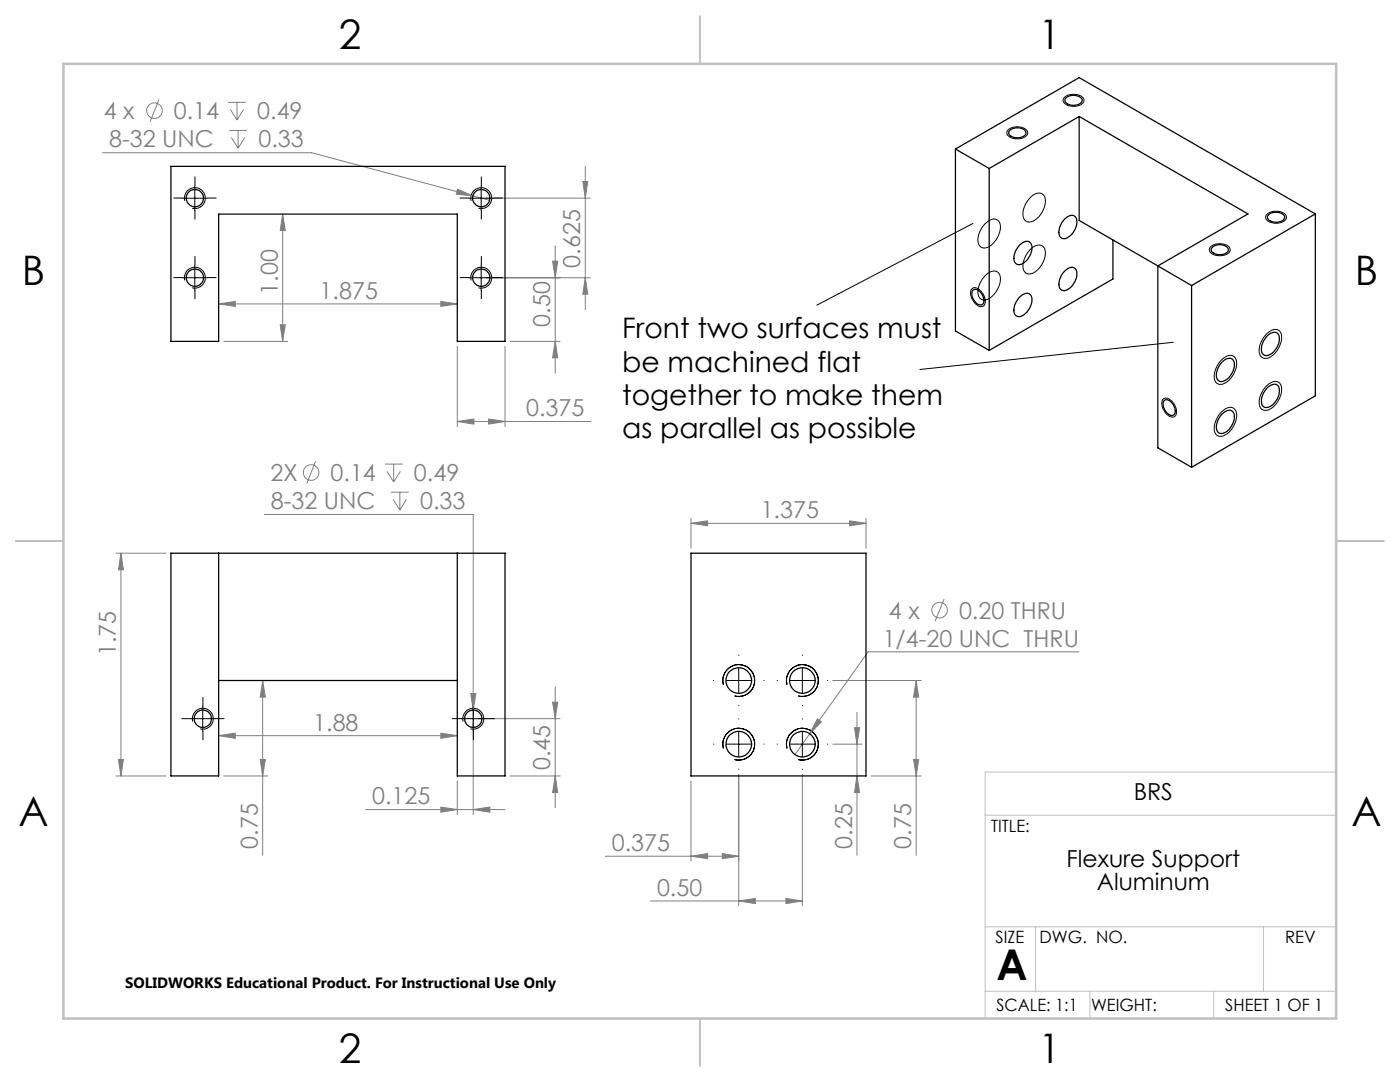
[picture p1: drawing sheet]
<svg xmlns="http://www.w3.org/2000/svg" width="279mm" height="216mm" viewBox="0 0 279 216" stroke-linecap="round" stroke-linejoin="round" font-family="sans-serif">
<g fill="none" stroke="#808080" stroke-width=".2">
<path d="M31.7 19.9l-1.7 4.4M20.5 30.5h41.7l32.2 8.6M45.5 20.4h3.6M45.8 26h3.5M46 21.8l1.3 2.2M46.2 27.4l1.3 2.2M47.3 20.4v3.6M47.5 26v3.6M48.6 21.8l-1.3 2.2M48.9 27.4l-1.4 2.2M91.3 37.7l3.1 1.4-3.3-.4zM94.4 39.1l3.3 .9"/>
<path d="M97 39.5h20.8M116.3 36.2h1l-.5 3.3zM116.8 33.2v28.6M56.4 42.7l.5 3.3h-1zM56.4 42.7v25.4M97 55.4h20.8M110.3 52.1h1l-.5 3.3zM110.8 49.1v25.4M116.8 55.4l.5 3.3h-1zM43.6 60.6l3.4-.5v1zM43.6 60.6h47.7M44.7 68.1h12.7"/>
<path d="M55.9 64.8h1l-.5 3.3zM88 60.1l3.3 .5-3.3 .5zM91.3 69.1v16M100.8 69.1v16M101.8 68.1h10M110.8 68.1l.5 3.3h-1zM63 92.1l-1.8 4.4M76.8 92.6h3.6M77.2 94.1l1.4 2.1M78 98.2h3.6M78.5 99.7l1.3 2.1M78.6 92.6v3.6"/>
<path d="M79.8 98.2v3.6M79.9 94.1l-1.3 2.1M81.1 99.7l-1.3 2.1M91.3 84.1l3.3-.5v1zM91.3 84.1h26.6M97.5 83.6l3.3 .5-3.3 .5zM23.1 110.4h10M24.1 110.4l.5 3.3h-1zM24.1 110.4v44.4M52.7 102.7h41.7v59.9M137.9 104.4l3.3-.5v1zM137.9 103.4v6"/>
<path d="M137.9 104.4h34.9M169.5 103.9l3.3 .5-3.3 .5zM172.8 103.4v6M188.4 119.5l-1.8 4.5M52.4 135.8v34.9M52.4 135.8l.6 3.3h-1.1zM93.9 138.4h1.1l-.6 3.3zM110.8 137.1v24.1M166.2 135.8h17.6M182.8 135.8l.5 3.3h-1zM182.8 135.8v34.9M215.3 130.1h-42.1l-11.6 16.3"/>
<path d="M23.1 154.8h10M23.6 151.6h1l-.5 3.2zM43.6 146.8l3.4-.5v1zM43.6 146.8h47.7M44.7 154.8h8.7M51.9 151.6h1.1l-.6 3.2zM88 146.3l3.3 .5-3.3 .5zM91.3 155.9v6.7M95.5 143.4h16.3M101.8 154.8h10M110.3 140.1h1l-.5 3.3zM110.8 154.8l.5 3.4h-1z"/>
<path d="M137.9 155.9v15.9M147.4 154.6v26.2M160.1 154.6v26.2M161.6 146.4l-3 4.2M163.1 143.4l.8 .6-2.3 2.4zM166.2 148.5h5.8M170.5 145.2h1.1l-.6 3.3zM171 154.8l.6 3.4h-1.1zM171 142.1v28.6M173.8 154.8h10M182.3 151.6h1l-.5 3.2zM73 161.5h27.8"/>
<path d="M88 161l3.3 .5-3.3 .6zM94.4 161.5l3.4-.5v1.1zM120.8 170.9h26.6M129.8 179.8h30.3M137.9 170.9l3.3-.6v1zM144.1 170.3l3.3 .6-3.3 .4zM147.4 179.8l3.3-.5v1zM156.8 179.3l3.3 .5-3.3 .5z"/>
<circle cx="30.8" cy="22.1" r="1.55"/>
<circle cx="62.1" cy="94.3" r="1.55"/>
<circle cx="187.5" cy="121.7" r="1.55"/>
</g>
<g fill="none" stroke="#000" stroke-width=".2">
<path d="M212.4 19.4a2.91 2.91 0 0 1 3.9 .3 1.26 1.26 0 0 1-1.5 1.5 2.15 2.15 0 0 1-2.6-1.2zM36.4 39.5h5M38.9 37v5.1M93.6 39.5h4.9M96 37v5.1M201.2 25.9a2.73 2.73 0 0 1 3.9 .4 1.45 1.45 0 0 1-1.7 1.4 2.03 2.03 0 0 1-2.5-1.2zM205.6 39.4a1.8 1.8 0 0 1 2.7-.5 3.9 3.9 0 0 1-1.3 4.6 1.72 1.72 0 0 1-2.6 .3 4.1 4.1 0 0 1 1.2-4.4zM36.4 55.4h5M36.9 40.1a2.09 2.09 0 0 1 1.8-2.6 2.09 2.09 0 0 1 2.3 2.2 2.09 2.09 0 0 1-2.7 1.9M36.9 56a2.09 2.09 0 0 1 1.8-2.7 2.09 2.09 0 0 1 2.3 2.3 2.09 2.09 0 0 1-2.7 1.8M38.9 52.9v5M93.6 55.4h4.9"/>
<path d="M94 40.1a2.09 2.09 0 0 1 1.9-2.6 2.09 2.09 0 0 1 2.2 2.2 2.09 2.09 0 0 1-2.6 1.9M94 56a2.09 2.09 0 0 1 1.9-2.7 2.09 2.09 0 0 1 2.2 2.3 2.09 2.09 0 0 1-2.6 1.8M96 52.9v5M194 57.6a1.4 1.4 0 0 1 2 .7 2.03 2.03 0 0 1 .2 2.8 1.91 1.91 0 0 1-2.2-1.4l-.3-1.2zM194.2 44.6l-31.2 16.3M196.5 44.7a2.09 2.09 0 0 1 2.6-.8 2.75 2.75 0 0 1 0 3.4 3.4 3.4 0 0 1-2.9 2.2 1.67 1.67 0 0 1-.9-2.4l.4-1.1zM196.5 55.1a2.06 2.06 0 0 1 2.7-.7 3.4 3.4 0 0 1-.7 4.1 2.39 2.39 0 0 1-2.7 1.2 2.52 2.52 0 0 1-.3-3.1zM205.5 49.9a1.98 1.98 0 0 1 2.7-.7 3.5 3.5 0 0 1-.7 4.1 2.34 2.34 0 0 1-2.7 1.2 2.95 2.95 0 0 1 .1-3.8zM241.6 49.2a2.91 2.91 0 0 1 3.8 .3l.1 .1a1.39 1.39 0 0 1-1.7 1.4 2.08 2.08 0 0 1-2.5-1.2zM252.7 42.9a2.76 2.76 0 0 1 4 .2 1.29 1.29 0 0 1-1.4 1.4 2.27 2.27 0 0 1-2.7-1zM232.1 79.7l.1-.1a1.64 1.64 0 0 1 2.1 .9 1.97 1.97 0 0 1 .1 2.6 1.82 1.82 0 0 1-2.2-1.4l-.4-1.2zM234.2 68.3l-50.6 5.4"/>
<path d="M243.6 72a2.18 2.18 0 0 1 2.6-.9 2.91 2.91 0 0 1-.1 3.7 3.2 3.2 0 0 1-2.9 1.9 1.9 1.9 0 0 1-.7-2.6l.7-1.6zM252.6 77.2a2.06 2.06 0 0 1 2.7-.8 3.3 3.3 0 0 1-.3 3.8 2.77 2.77 0 0 1-3 1.6l-.1-.1a2.02 2.02 0 0 1-.5-2.4l.6-1.4zM252.6 66.8a2.06 2.06 0 0 1 2.7-.8 3.3 3.3 0 0 1-.3 3.8 3 3 0 0 1-2.8 1.7 1.96 1.96 0 0 1-.8-2.6l.6-1.3zM243.6 82.3a2.18 2.18 0 0 1 2.6-.8 2.8 2.8 0 0 1 0 3.4 3.2 3.2 0 0 1-3 2.1 1.9 1.9 0 0 1-.7-2.5l.7-1.6zM144.4 136.6a3.2 3.2 0 0 1 2.7-4 3.2 3.2 0 0 1 3.5 3.4 3.2 3.2 0 0 1-4 2.9M144.9 135.8h5M147.4 133.3v5M157.1 136.6a3.2 3.2 0 0 1 2.7-4 3.2 3.2 0 0 1 3.5 3.4 3.2 3.2 0 0 1-4 2.9M157.6 135.8h5M160.1 133.3v5M38 143.4h5M38.5 144a2.08 2.08 0 0 1 1.7-2.7 2.08 2.08 0 0 1 2.3 2.3 2.08 2.08 0 0 1-2.6 1.8"/>
<path d="M40.5 140.9v5M92 143.4h4.9M92.4 144a2.08 2.08 0 0 1 1.8-2.7 2.08 2.08 0 0 1 2.3 2.3 2.08 2.08 0 0 1-2.6 1.8M94.4 140.9v5M144.4 149.3a3.2 3.2 0 0 1 2.7-4 3.2 3.2 0 0 1 3.5 3.4 3.2 3.2 0 0 1-4 2.9M144.9 148.5h5M147.4 146v5M157.1 149.3a3.2 3.2 0 0 1 2.7-4 3.2 3.2 0 0 1 3.5 3.4 3.2 3.2 0 0 1-4 2.9M157.6 148.5h5M160.1 146v5"/>
</g>
<path d="M266.7 154.1h-70.1v49.1M196.6 162.7h70.1M196.6 197.8h70.1M196.6 184.9h70.1M206.7 184.9v12.9M217.5 197.8v5.4M242.2 197.8v5.4M252.2 184.9v12.9" fill="none" stroke="#c0c0c0" stroke-width=".2"/>
<path d="M139.7 3.2v9.5M3.1 107.9h9.6M266.7 107.9h9.5M139.7 203.2v9.6" fill="none" stroke="#c0c0c0" stroke-width=".25"/>
<path d="M12.7 12.7h254v190.5h-254z" fill="none" stroke="#c0c0c0" stroke-width=".5"/>
<g fill="none" stroke="#000" stroke-width=".2" stroke-dasharray="15.2 1.3 1.3 1.3">
<path d="M36.4 39.5h-1.7M38.9 37v-1.7M41.4 39.5h1.7M93.6 39.5h-1.8M96.1 37v-1.7M98.6 39.5h1.7M36.4 55.4h-1.7M38.9 42v1.7M38.9 52.9v-1.7M38.9 57.9v1.7M41.4 55.4h1.7M93.6 55.4h-1.8"/>
<path d="M96.1 42v1.7M96.1 52.9v-1.7M96.1 57.9v1.7M98.6 55.4h1.7M142.4 135.8h.1M147.4 130.8v-.1M152.4 135.8h.1M155.1 135.8h.1M160.1 130.8v-.1M165.1 135.8h.1M38 143.4h-1.7M40.5 140.9v-1.7"/>
<path d="M40.5 145.9v1.7M43 143.4h1.7M92 143.4h-1.8M94.5 140.9v-1.7M94.5 145.9v1.7M97 143.4h1.7M142.4 148.5h.1M147.4 143.5v-.1M147.4 153.5h.1M147.4 140.8h.1M152.4 148.5h.1M155.1 148.5h.1"/>
<path d="M160.1 143.5v-.1M160.1 153.5h.1M160.1 140.8h.1M165.1 148.5h.1"/>
</g>
<g fill="#808080">
<path d="M94.4 161.5l3.4-.5v1.1zM88 161l3.3 .5-3.3 .6zM144.1 170.3l3.3 .6-3.3 .4zM137.9 170.9l3.3-.6v1z"/>
<path d="M93.9 138.4l.5 3.3 .6-3.3zM137.9 104.4l3.3-.5v1zM169.5 103.9l3.3 .5-3.3 .5zM163.1 143.4l-1.5 3 2.3-2.4zM147.4 179.8l3.3-.5v1zM156.8 179.3l3.3 .5-3.3 .5zM91.3 84.1l3.3-.5v1zM97.5 83.6l3.3 .5-3.3 .5zM91.3 37.7l-.2 1 3.3 .4z"/>
<path d="M88 60.1l3.3 .5-3.3 .5zM43.6 60.6l3.4-.5v1z"/>
<path d="M51.9 151.6h1.1l-.6 3.2zM52.4 135.8l.6 3.3h-1.1z"/>
<path d="M24.1 110.4l.5 3.3h-1zM23.6 151.6h1l-.5 3.2zM170.5 145.2h1.1l-.6 3.3zM171 154.8l.6 3.4h-1.1zM182.8 135.8l.5 3.3h-1zM182.3 151.6h1l-.5 3.2zM110.3 52.1h1l-.5 3.3zM110.8 68.1l.5 3.3h-1zM116.3 36.2h1l-.5 3.3zM116.8 55.4l.5 3.3h-1zM56.4 42.7l.5 3.3h-1zM55.9 64.8h1l-.5 3.3z"/>
<path d="M110.3 140.1h1l-.5 3.3zM110.8 154.8l.5 3.4h-1z"/>
<path d="M43.6 146.8l3.4-.5v1zM88 146.3l3.3 .5-3.3 .5z"/>
</g>
<g fill="none" stroke="#000" stroke-width=".25">
<path d="M212.8 19.5a2.23 2.23 0 0 1 3.2 .4 1.61 1.61 0 0 1-2.1 1.1 1.21 1.21 0 0 1-1.4-1.1zM34.1 33.2h66.7v34.9h-9.5v-25.4h-47.7v25.4h-9.5zM190.7 29.7l6.7 3.9M190.7 29.7l24.7-14.2 47.1 27.2M190.7 29.7v36.3l6.7 3.9M197.4 33.6v36.3M201.5 26a2.23 2.23 0 0 1 3.3 .4 1.61 1.61 0 0 1-2.1 1.1 1.09 1.09 0 0 1-1.3-1.4zM215.4 23.2v20.8l15.7 9.1M215.4 23.2l33.7 19.5-18 10.4M215.4 23.2l-18 10.4M194.2 57.9a1.59 1.59 0 0 1 2 1.2 1.07 1.07 0 0 1-.5 1.8 2.18 2.18 0 0 1-1.5-3zM203.5 59.2a1.5 1.5 0 0 1 2.2-.3 3.4 3.4 0 0 1-2.4 4.3 1.22 1.22 0 0 1-.9-1.6l.4-1.5z"/>
<path d="M203.5 48.9a1.5 1.5 0 0 1 2.2-.4 3.4 3.4 0 0 1-2.4 4.3 1.22 1.22 0 0 1-.9-1.6l.4-1.4zM212.5 54a1.46 1.46 0 0 1 2.2-.3 3.3 3.3 0 0 1-2.4 4.3 1.17 1.17 0 0 1-1-1.6l.5-1.4zM212.5 43.7a1.46 1.46 0 0 1 2.2-.4 3.3 3.3 0 0 1-2.4 4.3 1.17 1.17 0 0 1-1-1.6l.5-1.4zM222.1 47.9v7.8l-24.7 14.2M231.1 53.1l6.7 3.9M231.1 53.1v36.3l6.7 3.8M237.8 57v36.2M242 49.3a2.2 2.2 0 0 1 3.1 .4 1.24 1.24 0 0 1-1.4 1.1 1.89 1.89 0 0 1-1.9-.7l-.1-.4zM253.2 42.8a2.4 2.4 0 0 1 3.1 .2 .95 .95 0 0 1-1 1.3 1.81 1.81 0 0 1-2.4-.9zM262.5 42.7l-24.7 14.3M262.5 42.7v36.3l-24.7 14.2M232.4 79.9a1.26 1.26 0 0 1 1.6 .7 1.75 1.75 0 0 1 .2 2.2 1.8 1.8 0 0 1-2-1.8v-.7z"/>
<path d="M243.8 72.3a1.68 1.68 0 0 1 2.2-.5 3.2 3.2 0 0 1-1.1 3.9 1.24 1.24 0 0 1-2-.1 3.5 3.5 0 0 1 .9-3.3zM252.8 77.5a1.68 1.68 0 0 1 2.2-.6 3.2 3.2 0 0 1-1.1 4 1.28 1.28 0 0 1-2.1-.1 3.4 3.4 0 0 1 1-3.3zM252.8 67.1a1.68 1.68 0 0 1 2.2-.5 3.2 3.2 0 0 1-1.1 3.9 1.28 1.28 0 0 1-2.1-.1 3.4 3.4 0 0 1 1-3.3zM243.8 82.7a1.68 1.68 0 0 1 2.2-.6 3.2 3.2 0 0 1-1.1 3.9 1.24 1.24 0 0 1-2-.1 3.5 3.5 0 0 1 .9-3.2zM43.6 110.4v44.4h-9.5v-44.4h66.7v44.4h-9.5v-44.4M137.9 110.4h34.9v44.4h-34.9zM43.6 135.8h47.7"/>
<circle cx="38.9" cy="39.5" r="1.74"/>
<circle cx="96" cy="39.5" r="1.74"/>
<circle cx="38.9" cy="55.4" r="1.74"/>
<circle cx="96" cy="55.4" r="1.74"/>
<circle cx="147.4" cy="135.8" r="2.56"/>
<circle cx="160.1" cy="135.8" r="2.56"/>
<circle cx="40.5" cy="143.4" r="1.72"/>
<circle cx="94.4" cy="143.4" r="1.72"/>
<circle cx="147.4" cy="148.5" r="2.56"/>
<circle cx="160.1" cy="148.5" r="2.56"/>
</g>
<text font-size="8.5" x="198.9" y="195.5">A</text>
<g font-size="8.1">
<text x="67.6" y="9.7">2</text>
<text x="207.3" y="9.7">1</text>
<text x="4.4" y="57">B</text>
<text x="270.4" y="57">B</text>
<text x="3.7" y="164.9">A</text>
<text x="269.7" y="164.9">A</text>
<text x="67.6" y="212.2">2</text>
<text x="207.3" y="212.2">1</text>
</g>
<g font-size="5.6">
<text x="124.2" y="67.5">Front two surfaces must</text>
<text x="124.2" y="74.1">be machined flat</text>
<text x="124.2" y="80.8">together to make them</text>
<text x="124.2" y="87.4">as parallel as possible</text>
</g>
<g font-size="4.7" fill="#808080">
<text x="20.7" y="23.8">4 x</text>
<text x="34.7" y="23.8">0.14</text>
<text x="51.3" y="23.8">0.49</text>
<text x="21.8" y="29.4">8-32 UNC</text>
<text x="51.6" y="29.4">0.33</text>
<text x="115.8" y="53.4" transform="rotate(-90 115.8 53.4)">0.625</text>
<text x="55.4" y="58.8" transform="rotate(-90 55.4 58.8)">1.00</text>
<text x="63.8" y="59.6">1.875</text>
<text x="109.8" y="65.2" transform="rotate(-90 109.8 65.2)">0.50</text>
<text x="105" y="83.1">0.375</text>
<text x="54" y="96">2X</text>
<text x="66" y="96">0.14</text>
<text x="82.6" y="96">0.49</text>
<text x="54" y="101.6">8-32 UNC</text>
<text x="83.8" y="101.6">0.33</text>
<text x="151.8" y="103.4">1.375</text>
<text x="177.4" y="123.4">4 x</text>
<text x="191.4" y="123.4">0.20 THRU</text>
<text x="23.1" y="130.9" transform="rotate(-90 23.1 130.9)">1.75</text>
<text x="176.2" y="129">1/4-20 UNC THRU</text>
<text x="62.5" y="145.8">1.88</text>
<text x="109.8" y="153.7" transform="rotate(-90 109.8 153.7)">0.45</text>
<text x="74.3" y="160.5">0.125</text>
<text x="51.4" y="169.4" transform="rotate(-90 51.4 169.4)">0.75</text>
<text x="122.1" y="169.8">0.375</text>
<text x="170" y="169.4" transform="rotate(-90 170 169.4)">0.25</text>
<text x="181.8" y="169.4" transform="rotate(-90 181.8 169.4)">0.75</text>
<text x="131.1" y="178.7">0.50</text>
</g>
<g font-size="4.7">
<text x="226.2" y="159.6">BRS</text>
<text x="212.9" y="173">Flexure Support</text>
<text x="218.9" y="177.6">Aluminum</text>
</g>
<g font-size="3.4">
<text x="197.8" y="166">TITLE:</text>
<text x="198.7" y="188.1">SIZE</text>
<text x="207.5" y="188.1">DWG. NO.</text>
<text x="256.5" y="188.2">REV</text>
<text x="198.8" y="201.7">SCALE: 1:1</text>
<text x="217.7" y="201.8">WEIGHT:</text>
<text x="244.5" y="201.7">SHEET 1 OF 1</text>
</g>
<text font-size="3" x="25" y="197.2">SOLIDWORKS Educational Product. For Instructional Use Only</text>
</svg>
